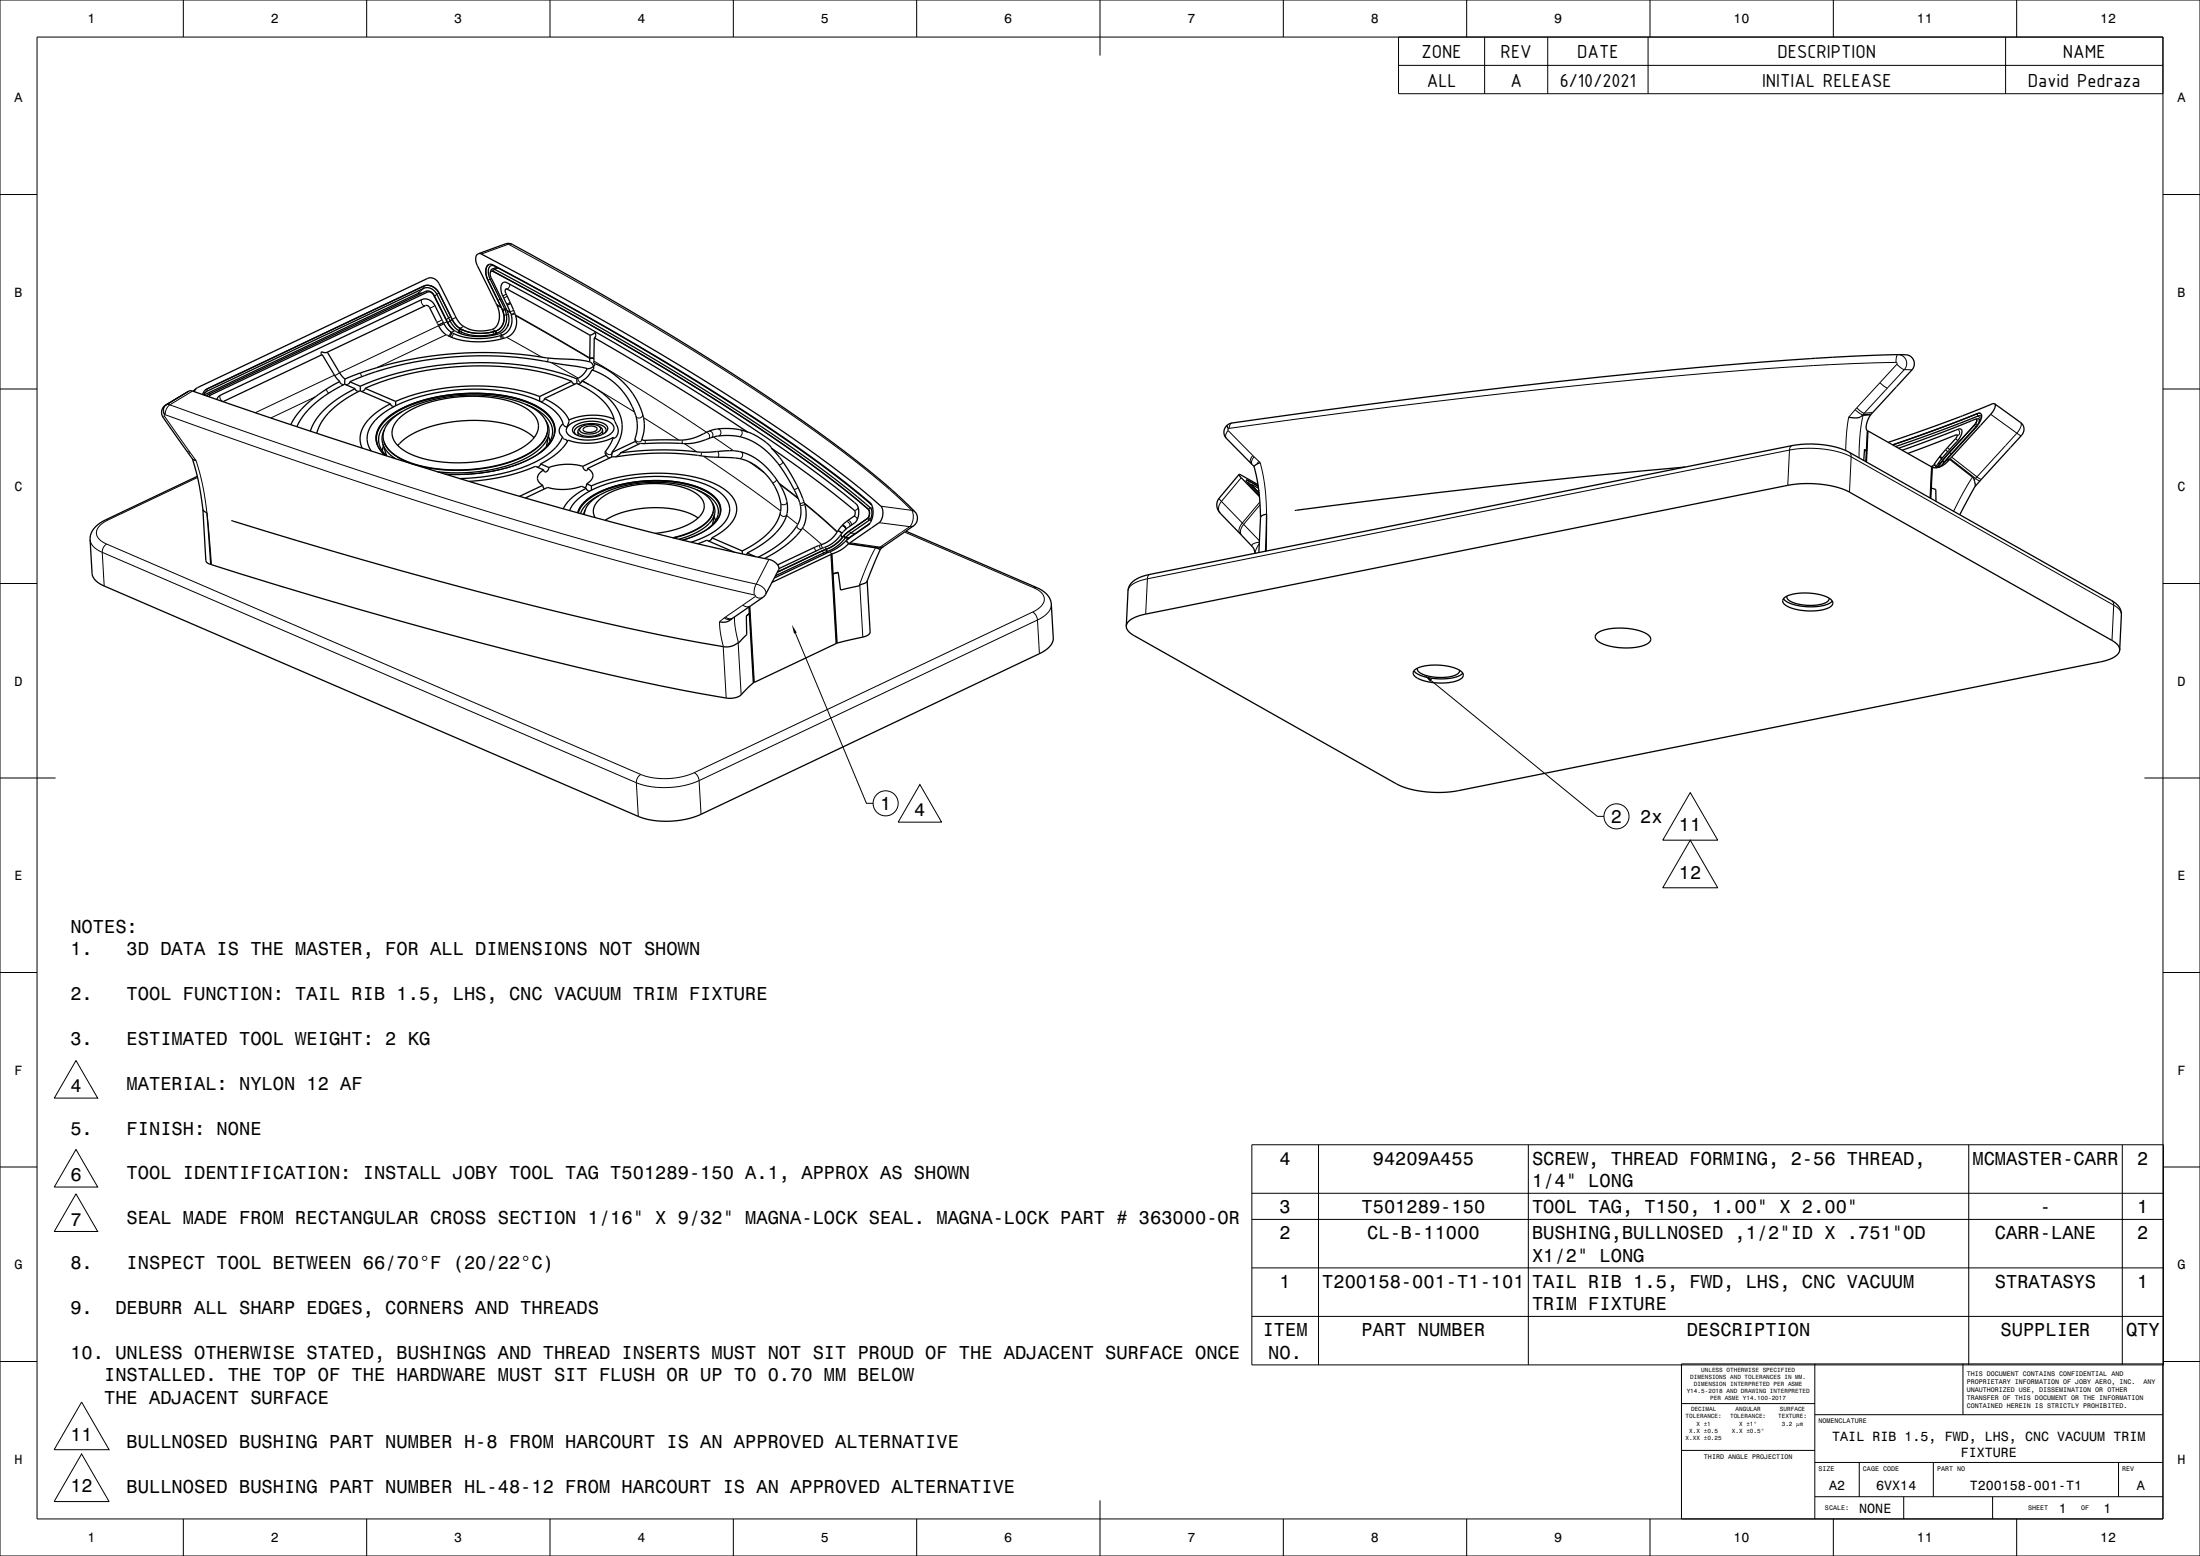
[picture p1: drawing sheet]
<svg xmlns="http://www.w3.org/2000/svg" width="594mm" height="420mm" viewBox="0 0 594 420" stroke-linecap="round" stroke-linejoin="round" font-family="sans-serif">
<g fill="none" stroke="#000" stroke-width=".35">
<path d="M113.9 79.1l-1.2 .2-57.6 27.3M114.4 77.2a3.4 3.4 0 0 1 4.1 1.9M114.4 77.2a3.3 3.3 0 0 1 4.1 1.9M114.4 77.2l-58.5 27.8M118.5 79.1l3.2 6.4M129.2 68.5a1.49 1.49 0 0 0-.7 1.9l.4 1.3 4.4 8.8a7.9 7.9 0 0 1 1 7.2 4.3 4.3 0 0 1-3.7 1.6h-1.5a6.7 6.7 0 0 1-6-3.6l-4.3-8.6a2.78 2.78 0 0 0-3.3-2l-62.5 29.7M129.2 68.5l.3-.1a806.2 806.2 0 0 1 87.3 51.8l11.3 8.3 8.5 7a3.4 3.4 0 0 1 .8 5.6l-8.3 5.7M129.2 68.5l7.3-2.7 1.1-.1a749.8 749.8 0 0 1 86.8 53.4 211.1 211.1 0 0 1 17.5 14.1l5.2 5a2.54 2.54 0 0 1-.4 3.7l-9 6.3M131.8 75.7l3.8 7.9M132.1 71.4l.4-.1a795.9 795.9 0 0 1 83.1 49.6 241 241 0 0 1 16.9 12.8l.9 .7a4.4 4.4 0 0 1 2.1 5.5l-.4 .9-.6 .8-5.1 3.6a25.1 25.1 0 0 1-5.4 3.8M132.1 71.4a2.08 2.08 0 0 0-.9 2.6l.6 1.7M132.1 71.4a1.79 1.79 0 0 0-.9 2.1l.6 2.2"/>
<path d="M132.7 73.2a1.65 1.65 0 0 0 .1 2.2l3.4 7a6.4 6.4 0 0 1 .6 6.1 4.3 4.3 0 0 1-2.8 1.8 14.8 14.8 0 0 1-11.3-1 11.8 11.8 0 0 1-3.1-4.7l-2.1-4.2a1.85 1.85 0 0 0-2.1-1.5l-58.7 27.8M132.7 73.2h.4M132.7 73.2h.1M132.9 72.6h.2a727.7 727.7 0 0 1 88 53.4l7.7 5.9 5.1 4.2a2.66 2.66 0 0 1 .8 4.3l-5 3.5-1.5 1.3M132.9 72.6l-.3 .3-.2 .7M133.1 73.2a752.4 752.4 0 0 1 86 52.2l11.9 9.1M133.1 73.2a761.8 761.8 0 0 1 83.4 50.3l8.6 6.4 5.9 4.6M134.2 72.2l-1.3 .4M136.6 78l8.5 4.5 14.2 8M136.6 78a.89 .89 0 0 0 0 1.2l1.2 2.5M136.8 77.9l-.2 .1M88.4 95.1l-.5 .1-1.1-.3 .1 .9"/>
<path d="M88.4 95.1l3 5M118.2 87.5h.1M119.7 87a5.9 5.9 0 0 0 2.2 2.7M119.7 87l-1.4-2.7a5.2 5.2 0 0 0-3.1-3.6l-1.3 .2-54.4 25.8-.6 .5-.3 .7M119.7 87h.1M120.4 90.3a11.6 11.6 0 0 1-3-4.4l-1.2-2.5a1.18 1.18 0 0 0-1.3-.9l-26.5 12.6M120.4 90.3h.1M120.6 86.8h.2M120.8 86.8l.8 1.4 .9 .9M120.8 86.8l-3.2-6.3a2.28 2.28 0 0 0-2.7-1.9l-58.8 28M121.5 86.6a5.8 5.8 0 0 0 2.4 2.6M121.5 86.6l-3.3-6.6a3.1 3.1 0 0 0-3.8-2.2l-58.5 27.8-.9 1"/>
<path d="M121.5 86.6l-.6 .5M121.7 85.5l.1 .2M121.8 85.7l.3 .6M121.9 89.7h.1M122.1 86.3l1 1.4 1.1 1M122.1 86.3l-.6 .3M122.1 86.3l1 1.4 1.1 .9M123.9 89.2l2 1 2.7 .4 3-.1 2.5-.5M123.9 89.2v.7M124.2 88.6l.2 .2M124.2 88.7l-.3 .5M124.4 88.8l.5 .2"/>
<path d="M124.4 88.7l.5 .3M124.9 89a12.6 12.6 0 0 0 8.3 .6M124.9 89l1.6 .6 2 .4h2.2l2.5-.4M133.7 89.4l-.5 .2M133.9 89.4l.2 .6M133.9 89.4h-.2M134.1 90v.3M135.6 83.6l.1 .3M135.6 83.6l.2 .2M135.7 83.9l.3 1.2M135.8 83.8l.3 1.3M136 85.1a3.7 3.7 0 0 1-2.1 4.3"/>
<path d="M136.1 85.1a3.8 3.8 0 0 1-2.2 4.3M136.3 83.5l-2.8-5.9a12.5 12.5 0 0 1-1.7-4.5 1.12 1.12 0 0 1 .4-1.2 1.12 1.12 0 0 1 1.3-.1 762.5 762.5 0 0 1 85.4 51.6l10.1 7.6 6.4 5.4M136.3 83.5a4.8 4.8 0 0 1-2.2 6.5M136.3 83.5l-.5 .3M136.7 83.4l-.4 .1M136.9 82.3l-.9-1.8a4.2 4.2 0 0 1-.4-4 .95 .95 0 0 1 1.3-.2 724 724 0 0 1 82.2 50.3l12 9.4M136.9 82.3h.1M136.9 82.3l.8 1.9M137.3 87.4l-.2 .7M137.7 84.2h.1M137.7 84.2a4.5 4.5 0 0 1-3.9 6.7l-3.2 .5-3.2-.1-3.1-.6-2.3-1M137.8 81.7l.4 1a9.3 9.3 0 0 1 1.1 5.5 5.3 5.3 0 0 1-4.5 3.4l-4.2 .6h-3.7l-3.7-.7-2.8-1.2"/>
<path d="M137.8 81.7h.1M158.6 99.5l-5.4-.9a171.5 171.5 0 0 0-18.6-2.5 90.3 90.3 0 0 0-35.7 5.1l-4.5 1.9M158.6 99.5a5.6 5.6 0 0 1-2.6 2.6M159.2 97.7l.7 .5 .3 .7M159.2 97.7l-.5-.2a36.5 36.5 0 0 0-9-.7l-8.9-1.1-6.3-.5h-6.9l-7.3 .5-6.8 .8-7.3 1.5-7.8 2.3-5.3 2M159.2 96.8v.9M159.2 96.8h.1M159.2 96.6h.1M159.2 96.6v.2M159.3 90.5l1.4-.7a.95 .95 0 0 1-.2 1.4M159.3 90.5l-.1 6.1M159.8 99.8a18 18 0 0 1 12.3 14.8l-.4 2.9a1.47 1.47 0 0 0-.1 1.6"/>
<path d="M159.8 99.8a5.5 5.5 0 0 1-2.7 3M160.2 98.9a.67 .67 0 0 1-.3 1l-.1-.1M160.2 98.9a1.9 1.9 0 0 1-1.6 .6M160.5 91.2l-.2 6.8a21.5 21.5 0 0 1 12.8 12.5l.6 2 .3 1.9-.1 1.9-.6 2.2M160.5 91.2a735.4 735.4 0 0 1 41.4 25.5M160.6 98.1l-.4 .8M512.4 95.7l-20.4 .9a1087.4 1087.4 0 0 0-46 3.8 2279.1 2279.1 0 0 0-114.1 14 2.59 2.59 0 0 0-1.5 2.3 2.59 2.59 0 0 0 1.4 2.3l6.8 6.9M512.4 95.7a7.2 7.2 0 0 1 3.6 .6 2.46 2.46 0 0 1 .2 3.5l-11.1 12.1M53 104.8l-.5 .9M53 104.8l-.9 .8M55.9 105l-.7 .6-.5 .9M56.1 106.6l-.2 .3"/>
<path d="M56.1 106.6l-.3 .3M56.7 106.7l-.3 .4M56.7 106.7v.1M90 100.7l.3 .6M90 100.7h.1M90 100.7l-3-5-26.7 12.8M90.3 101.3h.1M90.3 101.3l1.5 1.7M91.4 100.1h.1M91.4 100.1l.3 .5M91.7 100.6l1.4 1.7M91.7 100.6h.1"/>
<path d="M91.8 103l-4.5 2.6-4.2 3.2-2.6 2.7-2 3.1M91.8 103l.2 .5 .8 .4M93.1 103.7l-4.5 2.5-3.9 2.9-2.7 3-1.8 3.1M93.1 103.7h.1M93.1 103.7l2.8 1.2M93.1 102.3v1.4M94.4 103.1a1.05 1.05 0 0 1-.9 .8M94.4 103.1h.1M94.5 103.1l2.8 1.2M94.5 103.1h.1M95.9 104.9l-4.7 2.7-3.5 2.8-2.4 2.8-1.5 3.2M95.9 104.9l.3 .5 .6 .3"/>
<path d="M97.3 104.3v1.2M98 105.6l-.4 .1M98 105.5v.1M98.6 104.8l-.2 .5-.4 .2M98.6 104.8l8.2 3.5M103.4 119.9l1.1 2 2.3 1.9M103.4 119.9l1 3.1M103.7 116.1l-.5 1.8 .2 2M105.4 109l.3 .5 .7 .3M105.4 109l-2.1 1.2-2.3 1.6-1.5 1.5-1.1 1.4-.8 1.6-.3 1.5v1.6l.5 1.6M105.4 109l-8.2-3.5-4.7 2.7-3.3 2.8-2.3 2.8-.8 1.6-.6 1.6M106.8 108.3v1.2"/>
<path d="M107.5 113.2a21 21 0 0 1 11-5.3 35.7 35.7 0 0 1 22.7 1.8 6.6 6.6 0 0 1 4.2 5.2l-.3 1.8-1.2 1.8a17.6 17.6 0 0 1-9.2 5 38.9 38.9 0 0 1-23.3-.7 8.3 8.3 0 0 1-5.4-4.8l-.2-1.2 .3-1.3 .5-1.1zM108.5 111.2a11.1 11.1 0 0 0-6.1 6 5.2 5.2 0 0 0 .8 4.5l1.2 1.4M142.1 109.2a10.7 10.7 0 0 1 7 6.2 5.3 5.3 0 0 1-.6 3.7l-1.3 1.7-1.8 1.6M144.2 118.1a19.3 19.3 0 0 0-11.3-4.3 38.8 38.8 0 0 0-22 3.6l-1.7 1.1-1.8 1.8M145.7 107a55.9 55.9 0 0 0-33.6-.6l-5.3 1.9M145.7 107v1.3M147 107.6l2.1 1.1 2 1.5 1.5 1.5 1 1.7M147 107.6l-.2 .5-.8 .3M147 107.6l8.7-4.1 3.8 2.1 3 2.3 2.1 2.6 1.2 2.7M147.4 113.5l.7 1.9 .1 1.9M147.8 116.6a9 9 0 0 1-4.9 5.8 42.6 42.6 0 0 1-29.3 3.5 14.7 14.7 0 0 1-9.5-5.6l-.5-1.1M147.8 116.6a10.5 10.5 0 0 1-5.8 6.2 43.2 43.2 0 0 1-32.3 1.7 9.9 9.9 0 0 1-6.1-5.3"/>
<path d="M147.8 116.6a6.2 6.2 0 0 0-3.7-6.3 31.9 31.9 0 0 0-16.7-3.7 36.7 36.7 0 0 0-20.2 5.4 7.4 7.4 0 0 0-3.8 6.1l.2 1.1M148.1 117.8l.4 1.3M148.2 117.3a10 10 0 0 1-5.9 6.2 44.1 44.1 0 0 1-24.2 3.9M148.2 117.3l-.7 3.2M149.7 117a6.3 6.3 0 0 0-3.5-6.4 30.6 30.6 0 0 0-15.3-4.2 43.4 43.4 0 0 0-24.5 5.3 8.7 8.7 0 0 0-4.8 6.6l.3 1.6M151.9 117.9l-1 1.9a15.5 15.5 0 0 1-6.8 5.1 49.8 49.8 0 0 1-20 4.3M151.9 117.9a.88 .88 0 0 0 1 .7l.3 .5M152 114.4a2.1 2.1 0 0 0-.1 3.5M152 114.4a9.6 9.6 0 0 0-5.5-5.7 43.5 43.5 0 0 0-22.9-3.5 42.4 42.4 0 0 0-19.1 5.7l-3.2 2.5-1.1 1.5-.7 1.3-.4 1.6 .1 1.3 .3 1.3 .7 1.3M152 114.4a1.08 1.08 0 0 0 1.1 .9M153.5 114.9l1.7-1.1 2.4-.7 2.9-.2 2.6 .4a2.83 2.83 0 0 1 2.7 2.5 5.3 5.3 0 0 1-4.7 2.8l-2.7 .2-2.8-.4a2.84 2.84 0 0 1-2.7-2.4zM153.6 113.4l-.5 1.9"/>
<path d="M154.4 102.9a75.3 75.3 0 0 0-36.9-3.3 69.6 69.6 0 0 0-18.9 5.2M154.4 102.9l.3 .5 .6 .3M154.4 102.9l-8.7 4.1M155 115.1a8 8 0 0 1 8.7-.3 1.55 1.55 0 0 1-1.1 2.5l-1.6 .5-1.8 .2a4.6 4.6 0 0 1-4.6-1.6l.1-.7zM155.7 102.3a75 75 0 0 0-35-4 75.2 75.2 0 0 0-23.4 6M155.7 102.3l.1 1.2M156 102.2l-.3 .1M156 102.1v.1M156 116.5l.1 1.1M156.8 115.4l-.6 .5-.2 .6M157 102.8l3.5 1.8 3 2.2 2.2 2.3 1.5 2.5 .7 2.6-.1 2.6-.8 2.6-1.7 2.7M157 102.8a.98 .98 0 0 1-.9 .9"/>
<path d="M157.1 102.8h-.1M157.6 115.6a2.93 2.93 0 0 1 3.6 0 1.67 1.67 0 0 1-2.1 1.1l-1.2-.2a.52 .52 0 0 1-.3-.9zM161.7 115.1l.7 .5 .3 .5M161.7 115.1a5.1 5.1 0 0 0-4.9 .3M161.7 115.1a.9 .9 0 0 1 .4 1 .9 .9 0 0 1-.9 .6 4.3 4.3 0 0 1-4.7-.5v-.4l.3-.4M162.7 116.1a3.2 3.2 0 0 1-3.5 1.7 2.87 2.87 0 0 1-3.2-1.3M162.7 116.1v1.1M163.3 116.9a1.26 1.26 0 0 0 .2-1.4 1.26 1.26 0 0 0-1.1-.7 7.4 7.4 0 0 0-7.1 1.1l-.2 .7 .4 .7M165.6 118.1l-2.5 1-2.9 .5h-3.2l-2.7-.5a.7 .7 0 0 0-1.1 0l-1.1 1.6-1.5 1.5-2.1 1.5-2.6 1.5M165.6 118.1l-1.4 2.8a1.53 1.53 0 0 0-.6 1.8l.2 .1M165.8 113.2l.2 .5a3.4 3.4 0 0 1 .3 4.3l-.5 .3-.2-.2M165.8 113.2l-2.7-.9-3.3-.2-3.5 .4-2.7 .9"/>
<path d="M171.6 119.1l.3 .6 .5 .2M171.6 119.1l-6.3 3M173.3 118.5v.3M190.9 118.6a20.5 20.5 0 0 1-9.3 1l-8.7 .1-5.4 2.6M190.9 118.5l1.1-.4a15.9 15.9 0 0 1 17.1 5.8 45.5 45.5 0 0 1 6.2 10.2l.8 2.3M190.9 118.5v.1M201.9 116.7l-.4-.2a16 16 0 0 0-7.8-.7l-2.2 .6a16.1 16.1 0 0 1-8.2 2.4l-9.2 .1-.8-.4M201.9 116.7h.1a15.9 15.9 0 0 1 6 3.7l.2 .5M504.2 116.2l-.4 8.4M504.2 116.2l17.5 9.9M505.1 111.9a4.7 4.7 0 0 0-1.1 4.2l.2 .1M505.1 111.9l-2.1 .2a3 3 0 0 1-2.6 .7l-1.3-.2"/>
<path d="M528.3 117.4l-13.2 5M528.3 117.4l-.1 .8-4.2 4.7-2.3 3.2M528.3 117.4l.4 .1M529.3 112.5l-19.5 6.9M531.9 112.4l-3 1.2M533.1 114.8l-6.7 7.3M533.4 114.4l-.3 .4M533.6 113.2l-21 7.8M533.6 113.2l.1 .3-.3 .9M533.6 113.2h.1M533.6 113.2l.1 .4-.3 .8M534.3 113.1a2.74 2.74 0 0 1-1.3 2.7l-8.1 9.1"/>
<path d="M534.3 113.1h-.9M534.3 113.1l.5 .3M534.8 111.7l-.7-.1-2.2 .8M534.8 111.7h.1a3.9 3.9 0 0 1-1.3 3.6l-8.7 9.6M534.8 111.7l-.6-.1-2.3 .8M535 112.6a.97 .97 0 0 0-1.5-.1l-9.4 3.7-12.3 4.3M538.6 109a1.37 1.37 0 0 1-.4 1.9l-11.8 13.1M538.6 109h-.7l-8.6 3.5M538.6 109l6.2 4.5a2.48 2.48 0 0 1 1 4.1l-3 3.2M51.9 123.8a73.9 73.9 0 0 1 2.9 13.9l1.1 .7 1 13.9M52.9 124.3l-.9-.4-7.4-10.3a2.68 2.68 0 0 1 .1-4.2l6.1-3.7 .6-.2a1662.5 1662.5 0 0 0 122.7 37.8l17 4.1 14.6 3.2a7.3 7.3 0 0 1 4.2 1.8 1.82 1.82 0 0 1-.3 2.5l-3.2 6-4.2 2.9M53.3 128.6l-24.8 11.7a6 6 0 0 0-4.2 5.4l.7 9.6 .9 1.5 1.7 1.1 144.9 62.5 2.4 .8 3.2 .4 2.7 .1 3-.3 2.5-.5 2.7-1 92.3-43.8 2.1-1.5 .9-1.7-.4-9.8a5.5 5.5 0 0 0-3.9-4.5l-35.4-15.2"/>
<path d="M54.8 137.5l.8 13.9 .4 .5 .9 .4M103.5 120.4l-.2 1.4M104.1 123l-1.7-2.1a5.6 5.6 0 0 1 1.2-7.1 26 26 0 0 1 13.4-6.5 45.2 45.2 0 0 1 26.5 1.7 9.5 9.5 0 0 1 6.2 6.3 7.4 7.4 0 0 1-3.6 6.6 37.8 37.8 0 0 1-20.7 6.1h-5.2M145.9 125.2l-.2 .6-.7 .3M145.9 125.2l2.3 1a.87 .87 0 0 1-.3 .9 .87 .87 0 0 1-1 .1l-.1-.4M146.6 131l.4 1M146.6 131l-6.3 3M146.8 126.8l-2.2-.9-3.8 1.4-4.7 1.3-4.5 .8-5 .5M146.8 126.8a2.2 2.2 0 0 0-1.3 3.3l1.1 .9M153.8 137.8l.6-1.2a11.9 11.9 0 0 1 5-4.2 42.4 42.4 0 0 1 31.5-1.5 9.2 9.2 0 0 1 6 5.7l.1 1.4-.3 1.3-.9 1.4-1 1.3-1.7 1.3-2 1.2-4.5 1.9M156 138.4a9.5 9.5 0 0 1 5.7-5.5 37.6 37.6 0 0 1 27.7-1 8 8 0 0 1 5.1 4.9l-.1 2-1.2 2a15.5 15.5 0 0 1-7.8 4.6l-1.2 .4M157.3 125.9l-2.1-.5-2.5-.1-2.4 .3-2.1 .6"/>
<path d="M157.3 125.9a.94 .94 0 0 0 1.3 1l.1-.5M158 137.7l-.4 1.2M158.3 131.8l.3 .5 .6 .3M158.3 131.8l-2 1.1-1.9 1.4-1.4 1.6-.9 1.4M158.3 131.8l-1.3-.5-2.3 .6-2.2 .2-2.5-.1-2.1-.4-6.1 2.8M158.4 130.6l-.4 1.1M158.4 130.6l1.3 .5M158.7 126.4l6.6-3.1 7.4-.8 4.5-.2 5.2 .1 5.5 .5a61.1 61.1 0 0 0 10.4 .7l2.6 .5 2.3 1 2.5 1.9 2 2.1a14.3 14.3 0 0 1 3.1 7.6l-.1 1.6-.5 1.6-.9 1.7-1 1.4-3.3 2.9-4.6 2.8M158.7 126.4v.1a2.09 2.09 0 0 1 1.4 1.9 2.09 2.09 0 0 1-1.4 2l-.3 .2M159.7 131.1a46.9 46.9 0 0 1 32.1-1 11.5 11.5 0 0 1 6.7 5.4l.3 1 .1 1.3-.3 1.3-.7 1.5-2.2 2.4-3.5 2.2M159.7 131.1v1.2M160.7 139.7l-.5-1.7 .4-1.7a8.3 8.3 0 0 1 4.7-3.6 29 29 0 0 1 21.1-.4 5.4 5.4 0 0 1 3.8 4.2l-.2 1.2-.8 1.4-1.2 1.1-1.6 1.1-4.3 1.7-5.2 1"/>
<path d="M161.6 133.8a9.8 9.8 0 0 0-4.3 3.7l-.6 1.1M163.8 122.8l.3 .6 .5 .2M163.8 122.8l-6.5 3.1M165.3 122.1l-.2 1.3M165.3 122.1l-.1 .3M165.3 122.1h.1M167.5 122.3l-.3 .4-.9 .6M167.5 122.3l5.1-.6 4.8-.2h5.7l7.1 .6 7.6-.4a13.1 13.1 0 0 1 9.5 4.8l2.8 3.7a12.3 12.3 0 0 1 2.4 8.3l-.4 1.5-.8 1.5-2.3 2.8-3.2 2.6-4.1 2.4M188.2 132.3a8 8 0 0 1 5.7 5.1 6.2 6.2 0 0 1-2.5 5.1l-.4 .3M188.5 139.8a23.7 23.7 0 0 0-15.5-2.5 22.9 22.9 0 0 0-9.6 3.1M192.3 135.7l.6 1.4 .1 1.6M192.6 138a7.3 7.3 0 0 1-4.2 4.8l-2.4 1.2-4.1 1.2"/>
<path d="M192.6 138a7.9 7.9 0 0 1-4.5 4.8l-3.2 1.4-3.3 1M192.6 138a5.1 5.1 0 0 0-3.2-5.1 27.2 27.2 0 0 0-16-2.5 24.6 24.6 0 0 0-13.6 4.7 5.1 5.1 0 0 0-2 3.8M192.8 139.5l.4 1M193 138.7a8.2 8.2 0 0 1-4.8 5l-2.6 1.1-2.3 .8M193 138.7l-.6 2.9M194.5 138.4a5.3 5.3 0 0 0-3-5.2 30.3 30.3 0 0 0-18.4-3.1 26.3 26.3 0 0 0-15.1 5.5l-1.2 1.4-.7 1.5M208.2 120.9a237.7 237.7 0 0 1 22.6 17l.1 .6-.2 .8-2.5 1.8-1.4 1.3a9.7 9.7 0 0 1-6.5 5.2l-10.3 4.9M208.2 120.9l1 1a41.9 41.9 0 0 1 7.8 13.5 7.9 7.9 0 0 1-1.1 8.2l-1.7 1.8-2.5 2.1-5.3 3.3M216.1 136.4h.1M216.1 136.4a7.7 7.7 0 0 1-1.7 6.6l-2 2.2-2.2 1.9-2.5 1.6-3 1.7M231 134.5l3.4 3M231 134.5l3.5 3"/>
<path d="M231.1 136h.1M231.1 136a4.1 4.1 0 0 1-.3 5.1l-3 2.3a11.1 11.1 0 0 1-6.6 4.9l-10.9 5.2M234.2 139.9l-4.9 3.5-1.5 1.2M234.4 137.5a2.09 2.09 0 0 1 .1 2.2M234.5 137.5a2.01 2.01 0 0 1 0 2.2M234.5 139.7l-.3 .2M334.5 128.1l.5 .7 5.1 5.2M334.5 128.1l5.2 2.7M334.5 128.1l-5.3 6.4a3.6 3.6 0 0 0 1.2 5l7.7 8 .5 .7 .2 1.2M336.8 130.3l1.1 .5M338 130.8l1.8 1M338 130.8l.3 .5"/>
<path d="M338 130.8l-.6 .1M338.3 131.3l1.7 1.8M338.6 125.9a49.3 49.3 0 0 1 1.7 13.8M339.7 131.2l-2.7-1.5-.5-.1 .5 .9 3 3.1M339.9 132.3v.2M339.9 132.3h.1M340.3 124.9l-1.7 1M340.3 139.7a1.65 1.65 0 0 1 1.7-.9l-.3 10M340.3 139.7l-.4 9.4M455 126.1a2411 2411 0 0 0-104.8 11.6M503.9 121.8l-.5-.5-.2 3M511 120.1l17.9-6.5z"/>
<path d="M513.6 121.5l15.3-5.7a.67 .67 0 0 1 .7 .2 .67 .67 0 0 1 .1 .7l-.9 2-3.9 4.4-2.5 3.2M521.5 131.7l1.2 .4v3.2M521.7 126.1l-.4 8.4M524.3 124.5l-1.5 1.8M524.4 124.5l-1.6 1.8M524.4 124.5l.5 .4M524.5 124.3l-.1 .2M524.9 124.9l-.3 .3M524.9 124.9h.1M524.9 124.9l-1.4 1.2M526.4 122.1l-1.9 2.2M526.4 124a4.6 4.6 0 0 1-4.7 2.1"/>
<path d="M526.4 124l6.2 4.8 .5 1.2M533.1 130l.1 1.3-4.1 7.6M542.8 120.8l-9.6 10.6M56.9 152.3a1327.1 1327.1 0 0 0 120.9 32.7l18.3 3.4a5 5 0 0 0 4-.9l3.3-3.2M63 140.7a1216.5 1216.5 0 0 0 120.7 31.8l11.6 2a6.5 6.5 0 0 0 4.1-.9l2.2-2.3-.1-5M188.4 146.8l2.4-1 7.5 3.2M192.2 145.2l-.3 .5-.6 .3M192.2 145.2l8.2 3.5M200.4 148.7v.8M201.7 149.3l-.2 .4M201.7 149.3l2.3 1M223.1 148.2l-13.2 6.2"/>
<path d="M223.1 148.2h.1M223.1 148.3l.3 .5M223.3 149.2l-14.2 6.8M223.4 148.8l-14 6.6M223.4 148.8v.4M224 149l-.7 .2M224 149h.1M224.6 149.5l-16.2 7.7M224.6 149.5l1.4 24.1M224.9 154.9l1.4-.4zM227.7 144.7l-.1 .2a9.5 9.5 0 0 1-4.5 3.3M227.7 144.7a9.8 9.8 0 0 1-4.6 3.6"/>
<path d="M227.7 144.7l.5 .5M227.8 144.6l-.1 .1M228.2 145.2a10.5 10.5 0 0 1-4.8 3.6M228.2 145.2l.9 .1M229.1 146.8l-.2 .2a10.3 10.3 0 0 1-4.3 2.5M229.1 146.8l8.6 1.4M229.3 143.4l-1.5 1.2M234.1 156.8l.8 14.1-.6 .5-.9 .4-7.4 1.8M234.8 141.3l-5 3.5-1.4 1.2M237.8 148.1l-3.7 8.8-.3 .4-1.9 .8-5 1.2-.6-4.8M201.5 166.3l.8-.7zM202.2 163.8l1.2 20.5"/>
<path d="M202.2 163.8l-3.2 2.3a6 6 0 0 1-4 1.9l-.7-.2M202.6 170.4v.1M226 173.6l-22.6 10.7M304.1 169l.4-.9 1-1 1.6-.7 2-.6 173.7-34.8 2.7-.4 3.4-.1 5.6 .7 2.7 .7 2 .9 71.1 40.1 1.6 1.3 .4 1.2M304.1 169l.4 1.2 1.6 1.3 71.1 40.2 1.8 .8 2.7 .7 5.8 .7 3.5-.1 2.7-.4 173.6-34.8 2-.5 1.6-.8 1-.8 .4-1.1M304.1 169l.5-9.5a4.7 4.7 0 0 1 3.8-3.9l175.4-35.3a25.6 25.6 0 0 1 15.4 1.7l70.9 40.1a4.4 4.4 0 0 1 2.7 3.8l-.5 9.5M431.1 171.1l1-.7 1.4-.5 3.6-.4 4.2 .4 3.2 1.1a1.45 1.45 0 0 1 .8 2.3l-.8 .6-1.5 .6-4.1 .4-4.3-.5-2.9-1.1a1.35 1.35 0 0 1-.6-2.2zM481.5 161.6l1 .9 1.5 .6 4 .7h2.2l2-.3 1.5-.5 1-.8M481.7 161.5l1.9-1 3.3-.4 3.7 .2 2.8 .9a1.6 1.6 0 0 1 1.3 2.1l-.7 .6-1.1 .5-3.5 .5-3.9-.3-3-1a1.31 1.31 0 0 1-.8-2.1zM482.5 160.9a1.87 1.87 0 0 0 1.7 1.8l3.6 .7 3.8-.3a2.22 2.22 0 0 0 2.3-1.6M381.8 181.1l.8 .7 1.5 .7 1.9 .5 2.2 .2h2.2l2-.3 1.6-.5 .9-.7M381.9 180.9l1.9-.9 3.3-.5 3.4 .3 3.1 .8a1.59 1.59 0 0 1 1.3 2.2l-.7 .6-1.3 .5-3.5 .5-3.7-.3-2.9-1a1.38 1.38 0 0 1-.9-2.2z"/>
<path d="M382.7 180.4a1.87 1.87 0 0 0 1.7 1.7l3.6 .7 3.8-.2a2.21 2.21 0 0 0 2.3-1.7"/>
</g>
<g fill="none" stroke="#000" stroke-width=".27">
<path d="M0 0h594v420h-594zM10 10h574v400h-574zM49.5 0v10M99 0v10M148.5 0v10M198 0v10M247.5 0v10M297 0v15M346.5 0v10M377.6 17.6h206.4M377.6 10v15.3h206.4M396 0v10"/>
<path d="M400.9 10v15.3M417.9 10v15.3M445 10v15.3M445.5 0v10M495 0v10M541.5 10v15.3M544.5 0v10M0 52.5h10M584 52.5h10M114.4 77.2v.6l-1.7 1.5M114.4 77.2h.1M114.9 78.6l.5 .3"/>
<path d="M117.1 79.6l.1 .1M118.5 79.1l-1.2 .8M118.5 79.1h.1M131.8 75.7h.1M132.7 75.2l-.9 .5M133.1 71.5l.4 .3M133.1 73.2h.1M134.5 72.3l-1 .4-.4 .5M136.2 79.7l-.4 .2M136.5 65.8l.8 .1M136.7 79.4l-1 .4M136.9 80l-.9 .4"/>
<path d="M137.3 65.9a752.5 752.5 0 0 1 87 53.6 206.8 206.8 0 0 1 16.9 13.5l5 4.7M137.3 65.9l1 .1M137.3 65.9l-7.3 2.7M137.6 76.7l-.2 .9-.5 .4M113.9 80.9a1.16 1.16 0 0 0 .8 1.7M117.4 82.5l-1.4 .7M118.4 87.9l-26.7 12.7-1.3 .8M119.3 86.3l-1.3 .7M119.7 87l-1.4 .7M119.8 87.4l-1.3 .6M120.2 86h.2M120.5 90.3l-18.8 9"/>
<path d="M120.7 86.9l-.9 .4M121.7 90.5l-.4 .3M121.7 89.6l-.1 .5-.6 .5M121.7 90.5l-.3 .3M121.7 85.5l-1.2 .8M121.7 85.5h.1M121.9 89.7l-.2 .8M122.1 86.3h.1M122.4 90l-.1 .5-.5 .5M122.7 89.3l-.8 .4-.2 .8M123.1 85.7l-1 .5M124.2 88.6v.1"/>
<path d="M124.4 88.7v.1M124.4 88.8l-.4 .5 .1 .7M124.9 89h.1M124.9 89l-.4 .6v.5M125.2 88.1l-1.1 .5M132.9 88.9l.9 .5M133.2 89.6h.1M133.2 89.6l.2 .8M133.7 89.4h.1M133.7 89.4l.3 .9M133.9 89.4h.1M134.1 82.1l1.2 .7"/>
<path d="M134.2 82.4l1.2 .7M134.9 90l.7 .4M135.1 90.6l.2 .8M135.4 80.7l-1 .4M135.4 90.5l.3 .9M135.6 83.6h.1M135.7 90.4l.3 .9M135.8 83.8l-.1 .1M136.6 83.2l-1 .4M136.8 91.1l9.5 5.3M136.8 83.7l.9 .5 1-.4M136.9 83.9l1 .6"/>
<path d="M137.3 84.9l-1.3 .2M137.7 81.6l-.9 .5M137.9 81.9l-1 .4M139 84.5l-1 .3M139 84.7l-.9 .4M139.1 85l19.4 11.1a1.56 1.56 0 0 0 1.6 .5h.3M139.2 85.2l19.3 11.1a1.55 1.55 0 0 0 1.6 .5h.3M148 96.6l-.2 1M148.8 97.9l7.3 4.2M160.3 97.5l15.5 9.4 15 9.8M511.9 97.8l-20.7 .8a1239 1239 0 0 0-71.6 6.1 2619.6 2619.6 0 0 0-87.7 10.9M511.9 97.8l.3 .3-.1 .2"/>
<path d="M512.1 98.3l-10.8 11.8M512.1 98.3l1.1 1 1 .5M512.4 95.7l-.4 .7-.1 1.4M512.5 95.7a2.41 2.41 0 0 1 2.2 1.5 2.41 2.41 0 0 1-.5 2.6M514.2 99.8l-10.9 11.7M514.2 99.8h2M0 105h10M44.4 112.4l6.6 9.3M44.4 112.4l-.3 .3M44.4 112v.4M44.5 112h-.1M44.5 112h.1"/>
<path d="M44.6 112a1497.6 1497.6 0 0 0 138.7 43.7l20.4 4.9M44.8 109.3a2.01 2.01 0 0 0-.4 2.7M44.8 109.3l-.1 .1M44.9 109.3h-.1M45.9 109.3a1.37 1.37 0 0 0-1.5 .4 1.37 1.37 0 0 0-.2 1.5l.3 .8M45.9 109.3l-1 1.2-.3 1.5M45.9 109.3a1481.7 1481.7 0 0 0 138.5 43.7l3.7 .9M51 105.6l-6.2 3.7M52 105.6l-6.1 3.7M55.9 105v.6l-.7 .6M56.4 106.4l.5 .2M59.5 106.7a1.12 1.12 0 0 0 .9 1.6"/>
<path d="M85.1 107.1l-12 5.7M88.2 105l.2 .7 .4 .4M90.3 101.3l-21.4 10.1M93.7 103.8l-.1 .1M97.4 100.6l.3 1.1M156 102.1l.2 .7 .7 .5M157.2 102.7l1.9 1.1M161.3 105.2l10 6M171.5 118.4a.98 .98 0 0 0 .7 .9 .98 .98 0 0 0 1.1-.5M173.5 111.8a.98 .98 0 0 1-.7 1 .98 .98 0 0 1-1.1-.4M173.7 112.7l9.6 6.1M174.2 118.8v1"/>
<path d="M184.2 118.8v.9M184.7 119.7l3.5 2.3M190.7 116.7h.1M190.8 116.7a1.08 1.08 0 0 1 .6 1.7M191.5 116.4a1 1 0 0 1 .9 .6 1 1 0 0 1-.2 1.1M192.6 117.9l5.4 3.8M193.7 115.8a.97 .97 0 0 1 1 .8 .97 .97 0 0 1-.7 1.1M200 116.1a1.02 1.02 0 0 1 .4 1 1.02 1.02 0 0 1-.8 .7M331.3 114.8l.3 1M331.4 114.8l.3 .9M331.6 116.2l6.7 6.8M331.6 116.2l-.7 1.2 .2 .9"/>
<path d="M331.6 115.8v.4M331.7 115.7l-.1 .1M331.9 115.6l-.2 .1M332.6 114.2l-.5 .4-.2 1M500.9 110.6l-1.8 2-.5 3.9-.3 5.1M500.9 110.6l2.1 1.4M501.3 110.1l1.1 .9 .9 .5M501.3 110.1l-.4 .5M503 112l-.4 .4M503 112.1a45.1 45.1 0 0 0-1.1 11.5M503.3 111.5l-.3 .5M504.3 116.3l-.4 8.4"/>
<path d="M504.4 116.3l-.4 8.4M505.2 111.8l-2.2 .2M505.6 111.4l-2.3 .1M507.6 103.3l1.3 1.1 .7 .3M528 118.4l.6 .5M528.6 115.9a1.04 1.04 0 0 1 .1 1.6M533.1 114.8h.1M533.1 114.8l.5 .5M533.4 114.4h.1M533.4 114.4l.6 .3M533.8 111.7l.2 .6 .9 .7M537.5 111.8l7.1 5.1"/>
<path d="M544.6 116.9l-10.8 11.8M544.6 116.9l1.2 .7M545.6 114.1a2.68 2.68 0 0 1-1 2.8M584 105h10M51 121.7l-.4 .3M51 121.7l.3 .4M51.3 122.1l1.3 1.7M51.3 122.1l-.3 .4M52.6 123.8l.3 .5a78.7 78.7 0 0 1 3.5 19.9l.7 8.2M52.6 123.8l-.3 .3M53.4 128.9l-24.2 11.4M103.9 122.9l-1.7-2-.7-2 .2-2.1 1-2.1a13.5 13.5 0 0 1 5.4-4.3 47.6 47.6 0 0 1 33.8-2.2 12.7 12.7 0 0 1 7.4 5.4 6 6 0 0 1-2.1 7.5 28.6 28.6 0 0 1-13.8 6l-6.2 .9h-6.8"/>
<path d="M155.9 138.4l.5-1.2 .8-1.2a18 18 0 0 1 9.4-5 36.1 36.1 0 0 1 23.5 1.2 6.8 6.8 0 0 1 4.6 5.5 6.5 6.5 0 0 1-2.3 4.1l-3.4 2.3-4.6 1.7M163.5 121.8a.99 .99 0 0 0 .6 .8 .99 .99 0 0 0 1.1-.2M166.4 123.2v.1M189.4 122.1l-.2 .9M189.9 123.1l12.2 8.4 8.7 6.4M193.8 121.9a1.33 1.33 0 0 1 .1 1.5M200.1 122a1.01 1.01 0 0 1 .4 1.1 1.01 1.01 0 0 1-.8 .7M202.3 124.7l4.1 2.9M209.7 129.5l-.5 .6-.6 .2M210.3 130.4l5.1 4M210.5 130.7l5.1 4M210.6 138.5a.99 .99 0 0 0 .8 .9 .99 .99 0 0 0 1-.4"/>
<path d="M211.4 124.7l-.4 .5-.7 .3M212.4 139.2l3 2.3M212.5 135.7a1.12 1.12 0 0 1-1.7 .2M215.5 131.6l-1.1 .5M217.1 135.5l-1.1 .4M217.2 135.8l8.9 7.7M217.2 136l8.8 7.7M217.3 136.1l-1.2 .3M230.6 139.3l.5 .3 .4 .6M231.7 137l-.4 .6-.6 .2M234.2 139.9h.1M234.2 139.9l.5 .5 .6 .1"/>
<path d="M234.4 137.5h.1M234.5 139.7h.1M234.5 139.7l.9 .4M234.9 135.7l.3 .5M235.6 137.1h-.6l-.5 .4M237.8 136.6l8.4 1.1M246.2 137.8l.9 .4M246.2 137.8a4 4 0 0 1-.6 4.3M329.2 134.5l.6 .8M329.8 135.3l5.6 5.9M329.8 135.3a2.4 2.4 0 0 0-.3 3.3M335.1 129l-5.3 6.3"/>
<path d="M337.3 129.9l-.2 .7M337.3 129.8v.1M338.3 123l-.7 1.1 .2 1M338.3 123l.3 .3M338.3 131.3l-.3 .2M338.3 131.3h.1M338.6 123.3l1.3 1.2M338.6 123.3l-.7 1.2 .2 .9M338.7 125.8v.4M339.9 124.5l.4 .4a62.7 62.7 0 0 1 1.7 18.9l-.1 4.9M339.9 124.5l-.5 .8M340.2 135.5l-4.8 5.7"/>
<path d="M340.2 136.3l-4.4 5.2M349.6 137.8h.1M350.2 137.7l-.6 .1M483.2 121.5l4.2-.5 4.7 .2 4.3 .8 3.4 1.3M483.2 121.5l-173.4 34.7M483.2 121.5l-.5 9.5M483.8 120.3a1.14 1.14 0 0 0-.6 1.2M499.2 122a1.31 1.31 0 0 1 .6 1.3M499.8 123.3l70.9 40.1M499.8 123.3l-.4 9.5M521.6 126.1l-.4 8.4M521.9 125.8l-.4 .2-.4 8.4"/>
<path d="M522 125.7l-.6 .2M522.1 125.5l.6 .4M522.2 125.3l.7 .4M523.7 123.4l.6 .4M523.8 123.1l.6 .5M524 125l-.8 .3M524.1 124.8l-.8 .4M524.3 124.5h.1M524.5 124.3h.1M524.5 124.3l.5 .5M525.3 121.4l.6 .5M525.5 124.3l1.1-.5 6.8 5.3"/>
<path d="M525.8 120.8l.6 .5M526.4 122.1h.1M526.4 122.1l.5 .5M526.4 124l-1.1 .4M526.9 123.4l6.9 5.3M532.6 128.8l-2.5 4.2-2.6 5M533.4 129.1l1.2 .7M533.4 129.1l-.4 .5M533.8 128.7l-.4 .4M533.8 128.7l1.2 .6M0 157.5h10M24.3 145.7l.3 1 .6 .8 1 .8 1.4 .8"/>
<path d="M27.6 149.1l144.2 62.2M27.6 149.1l.5 9.1M28.5 140.3h.7M28.8 146.9l-.9 .9-.3 1.3M28.8 146.9l144.2 62.2M29.2 140.3l-2.3 1.6-.6 .9-.3 .9 .2 .9 .5 .8 .9 .8 1.2 .7M62.5 140.5h.1M62.5 140.5l.5 .2M188.1 153.9l16.1 3.8M204.2 157.7a2.62 2.62 0 0 1 2.6 2.6l-.1 .1M204.2 157.7l-.6 1.5 .1 1.4M207.6 151l-3.4 6.7"/>
<path d="M215.1 142a1.05 1.05 0 0 0 1.4 .9M216.7 142.6l5.2 4.4M219.9 147.8l.5 .9M221.2 147.2l.4 1M221.8 147l.3 .9M222 148.7h.1M222 148.7l.4 1M222.7 147.7l.5 .5M222.9 148.3h.1M222.9 148.3l.3 1M223.1 148.2v.1M224 149l.6 .5"/>
<path d="M224.3 149.7l1.4 24M224.5 149.6l1.4 24.1M226.2 143.4l.5 .2 .5 .5M226.3 143.2l.5 .2 .5 .6M226.9 144.5l.5 .6M227 144.4l.5 .6M227.3 141.9l.8 .3 .3 .7M227.5 141.7l.7 .4 .3 .7M227.7 144.7h.1M227.8 144.6h.1M227.8 144.6l.5 .5 1 .1M228.4 146l.7 .8"/>
<path d="M228.5 145.9l.7 .8 8.1 1.2M228.5 140.8a1.1 1.1 0 0 1 1 1.2M228.9 140.5a1.1 1.1 0 0 1 .9 1.3M229.3 143.4l.4 .5 1.2 .1M229.5 146.5l8.1 1.2M229.8 144.8l-.3 .3M232.1 158l.9 14M234.8 141.3l-.4 .4M236.4 147.9l-.1 .2a64.3 64.3 0 0 0-4.4 10M237.3 147.9l-.3 .2M237.4 141.1l8.2 1M237.6 147.7l-.3 .2"/>
<path d="M238.4 147.6l-1.1 .3M238.7 147.5l-1.1 .2M244.2 143.6l35 15.1M245.6 142.1l-8 5.6M246.7 141.9l-1.1 .2M279.2 158.7l1.2 .7 .9 .7 .5 .9 .2 .9-.3 .9-.6 .9-2.3 1.5M280 158.6l-.8 .1M309.8 156.2l-2.1 .6-1.7 .8-1 .8-.4 1.1M309.8 156.2l-.5 9.6M310.5 155a1.13 1.13 0 0 0-.7 1.2M335.4 141.2a2.25 2.25 0 0 0-.6 2.8M335.4 141.2l.4 .3"/>
<path d="M335.8 141.5a2.38 2.38 0 0 0-.6 3M335.8 141.5l4.2 4.5M340 146.8l-.7 1.2-.5 1.4M340 146.4h-.4a1.52 1.52 0 0 0-1.6 1l.1 .1M584 157.5h10M195.3 174.5l.8 13.9M195.6 166.8l-1.3 1a25.3 25.3 0 0 0 1 6.8M195.6 166.8a1.77 1.77 0 0 0 2.1 .1M195.9 166.6a1.73 1.73 0 0 0 2 .2M195.9 166.6l-.3 .2M198.3 166.5l.2 2.9 .9 4.2M199.3 173.6l.8 13.9"/>
<path d="M200.6 163.3l-4.7 3.3M200.6 163.3a1.74 1.74 0 0 0 2 .3M202.3 163.8l1.2 20.5M202.5 163.7l1.2 20.5M203.7 160.6l.3 .4M204 161a1.74 1.74 0 0 0 2 .2M204 161l-3.4 2.3M214.8 170.9l19.1 45.9h1.8M278.8 165.2l.8 .8 .5 1.4M278.8 165.2l-91.4 43.4M280.1 167.4l-91.3 43.3M280.1 167.4l.5 9"/>
<path d="M283.9 163.1l-.2 1.2-.8 1.1-1.2 1-1.6 1M570.1 162.1a1.31 1.31 0 0 1 .6 1.3M570.7 163.4l1.6 1.2 .3 .6 .2 .7M570.7 163.4l-.5 9.5M386.4 183.7l44.9 36.7h1.8M0 210h15M171.8 211.3l.5 9.1M173 209.1l-.9 .9-.3 1.3M187.4 208.6l-3.4 1.1-3.9 .5-4.1-.3-3-.8M187.4 208.6l.9 .7 .5 1.4M188.8 210.7l-4.1 1.3-4.4 .6-4.6-.3-3.9-1M188.8 210.7l.5 9.1"/>
<path d="M248.4 211.8l5.8 10.1h-11.7zM456.4 213.9l7.4 12.9h-14.9zM579 210h15M456.4 226.8l7.4 12.8h-14.9zM0 262.5h10M584 262.5h10M20.5 286.3l5.9 10.1h-11.7zM0 315h10M20.5 310.3l5.9 10.1h-11.7zM338 309h246.1v59.4h-246.1zM356 309v59.4M412.6 309v59.4"/>
<path d="M531.6 309v59.4M573 309v59.4M584 315h10M20.5 322.3l5.9 10.1h-11.7zM338 322.1h246.1M338 329.1h246.1M338 342.2h246.1M338 355.3h246.1M0 367.5h10M22 378.5l7.5 12.8h-14.9zM454 378.9h36M490 368.1v41.9"/>
<path d="M530 368.1v13.8M584 367.5h10M584 368.1h-130v41.9M22 392.5l7.5 12.8h-14.9zM454 391.5h36M490 381.9h94M490 394.8h94M502 394.8v9.2M522 394.8v9.2M572 394.8v9.2M49.5 410v10M99 410v10"/>
<path d="M148.5 410v10M198 410v10M247.5 410v10M297 405v15M346.5 410v10M396 410v10M445.5 410v10M490 404h94M495 410v10M514 404v6M538 404v6M544.5 410v10"/>
<circle cx="239.1" cy="216.8" r="3.4"/>
<circle cx="436.5" cy="220.4" r="3.4"/>
</g>
<g fill="#000">
<path d="M213.8 168.6l1.3 2.1-.7 .3z" fill-rule="evenodd"/>
<path d="M384.5 182.1l2.1 1.3-.4 .6z" fill-rule="evenodd"/>
</g>
<g font-size="5">
<text x="237.6" y="218.7">1</text>
<text x="246.8" y="220.4">4</text>
<text x="434.9" y="222.2">2</text>
<text x="442.9" y="222.2">2x</text>
<text x="453.3" y="224.3">11</text>
<text x="453.3" y="237.2">12</text>
<text x="19" y="251.9">NOTES:</text>
<text x="19" y="257.9">1.</text>
<text x="34.2" y="257.9">3D DATA IS THE MASTER, FOR ALL DIMENSIONS NOT SHOWN</text>
<text x="19" y="270">2.</text>
<text x="34.2" y="270">TOOL FUNCTION: TAIL RIB 1.5, LHS, CNC VACUUM TRIM FIXTURE</text>
<text x="19" y="282.1">3.</text>
<text x="34.2" y="282.1">ESTIMATED TOOL WEIGHT: 2 KG</text>
<text x="19" y="294.9">4</text>
<text x="34.2" y="294.2">MATERIAL: NYLON 12 AF</text>
<text x="19" y="306.3">5.</text>
<text x="34.2" y="306.3">FINISH: NONE</text>
<text x="345.5" y="314.4">4</text>
<text x="370.7" y="314.4">94209A455</text>
<text x="413.6" y="314.4">SCREW, THREAD FORMING, 2-56 THREAD,</text>
<text x="532.6" y="314.4">MCMASTER-CARR</text>
<text x="577.1" y="314.4">2</text>
<text x="19" y="318.9">6</text>
<text x="34.2" y="318.4">TOOL IDENTIFICATION: INSTALL JOBY TOOL TAG T501289-150 A.1, APPROX AS SHOWN</text>
<text x="413.6" y="320.4">1/4&quot; LONG</text>
<text x="345.5" y="327.5">3</text>
<text x="367.6" y="327.5">T501289-150</text>
<text x="413.6" y="327.5">TOOL TAG, T150, 1.00&quot; X 2.00&quot;</text>
<text x="550.8" y="327.5">-</text>
<text x="577.1" y="327.5">1</text>
<text x="19" y="330.9">7</text>
<text x="34.2" y="330.5">SEAL MADE FROM RECTANGULAR CROSS SECTION 1/16&quot; X 9/32&quot; MAGNA-LOCK SEAL. MAGNA-LOCK PART # 363000-OR</text>
<text x="345.5" y="334.5">2</text>
<text x="369.1" y="334.5">CL-B-11000</text>
<text x="413.6" y="334.5">BUSHING,BULLNOSED ,1/2&quot;ID X .751&quot;OD</text>
<text x="538.6" y="334.5">CARR-LANE</text>
<text x="577.1" y="334.5">2</text>
<text x="413.6" y="340.5">X1/2&quot; LONG</text>
<text x="19" y="342.6">8.</text>
<text x="34.2" y="342.6">INSPECT TOOL BETWEEN 66/70°F (20/22°C)</text>
<text x="345.5" y="347.6">1</text>
<text x="357" y="347.6">T200158-001-T1-101</text>
<text x="413.6" y="347.6">TAIL RIB 1.5, FWD, LHS, CNC VACUUM</text>
<text x="538.6" y="347.6">STRATASYS</text>
<text x="577.1" y="347.6">1</text>
<text x="413.6" y="353.6">TRIM FIXTURE</text>
<text x="19" y="354.7">9.</text>
<text x="31.1" y="354.7">DEBURR ALL SHARP EDGES, CORNERS AND THREADS</text>
<text x="340.9" y="360.7">ITEM</text>
<text x="367.6" y="360.7">PART NUMBER</text>
<text x="455.4" y="360.7">DESCRIPTION</text>
<text x="540.1" y="360.7">SUPPLIER</text>
<text x="574" y="360.7">QTY</text>
<text x="19" y="366.7">10. UNLESS OTHERWISE STATED, BUSHINGS AND THREAD INSERTS MUST NOT SIT PROUD OF THE ADJACENT SURFACE ONCE</text>
<text x="342.4" y="366.7">NO.</text>
<text x="28.1" y="372.8">INSTALLED. THE TOP OF THE HARDWARE MUST SIT FLUSH OR UP TO 0.70 MM BELOW</text>
<text x="28.1" y="378.8">THE ADJACENT SURFACE</text>
<text x="19" y="388.9">11</text>
<text x="34.2" y="390.9">BULLNOSED BUSHING PART NUMBER H-8 FROM HARCOURT IS AN APPROVED ALTERNATIVE</text>
<text x="19" y="402.9">12</text>
<text x="34.2" y="403">BULLNOSED BUSHING PART NUMBER HL-48-12 FROM HARCOURT IS AN APPROVED ALTERNATIVE</text>
</g>
<g font-size="4.9">
<text x="383.8" y="15.8">ZONE</text>
<text x="405.2" y="15.8">REV</text>
<text x="425.8" y="15.8">DATE</text>
<text x="480" y="15.8">DESCRIPTION</text>
<text x="557" y="15.8">NAME</text>
<text x="385.2" y="23.4">ALL</text>
<text x="407.8" y="23.4">A</text>
<text x="421.1" y="23.4">6/10/2021</text>
<text x="475.8" y="23.4">INITIAL RELEASE</text>
<text x="547.5" y="23.4">David Pedraza</text>
</g>
<g font-size="3.6">
<text x="23.7" y="6.3">1</text>
<text x="73.2" y="6.3">2</text>
<text x="122.7" y="6.3">3</text>
<text x="172.2" y="6.3">4</text>
<text x="221.7" y="6.3">5</text>
<text x="271.2" y="6.3">6</text>
<text x="320.7" y="6.3">7</text>
<text x="370.2" y="6.3">8</text>
<text x="419.7" y="6.3">9</text>
<text x="468.1" y="6.3">10</text>
<text x="517.6" y="6.3">11</text>
<text x="567.1" y="6.3">12</text>
<text x="3.9" y="27.6">A</text>
<text x="587.9" y="27.6">A</text>
<text x="3.9" y="80.1">B</text>
<text x="587.9" y="80.1">B</text>
<text x="3.9" y="132.6">C</text>
<text x="587.9" y="132.6">C</text>
<text x="3.9" y="185.1">D</text>
<text x="587.9" y="185.1">D</text>
<text x="3.9" y="237.6">E</text>
<text x="587.9" y="237.6">E</text>
<text x="3.9" y="290.1">F</text>
<text x="587.9" y="290.1">F</text>
<text x="3.9" y="342.6">G</text>
<text x="587.9" y="342.6">G</text>
<text x="494.7" y="389.1">TAIL RIB 1.5, FWD, LHS, CNC VACUUM TRIM</text>
<text x="3.9" y="395.1">H</text>
<text x="529.4" y="393.4">FIXTURE</text>
<text x="587.9" y="395.1">H</text>
<text x="493.8" y="402.3">A2</text>
<text x="506.6" y="402.3">6VX14</text>
<text x="531.8" y="402.3">T200158-001-T1</text>
<text x="576.9" y="402.3">A</text>
<text x="502" y="408.3">NONE</text>
<text x="555.9" y="408.3">1</text>
<text x="567.9" y="408.3">1</text>
<text x="23.7" y="416.3">1</text>
<text x="73.2" y="416.3">2</text>
<text x="122.7" y="416.3">3</text>
<text x="172.2" y="416.3">4</text>
<text x="221.7" y="416.3">5</text>
<text x="271.2" y="416.3">6</text>
<text x="320.7" y="416.3">7</text>
<text x="370.2" y="416.3">8</text>
<text x="419.7" y="416.3">9</text>
<text x="468.1" y="416.3">10</text>
<text x="517.6" y="416.3">11</text>
<text x="567.1" y="416.3">12</text>
</g>
<g font-size="1.8">
<text x="531" y="371.3">THIS DOCUMENT CONTAINS CONFIDENTIAL AND</text>
<text x="531" y="373.5">PROPRIETARY INFORMATION OF JOBY AERO, INC.</text>
<text x="531" y="375.7">UNAUTHORIZED USE, DISSEMINATION OR OTHER</text>
<text x="531" y="377.8">TRANSFER OF THIS DOCUMENT OR THE INFORMATION</text>
<text x="578.8" y="373.5">ANY</text>
<text x="531" y="380">CONTAINED HEREIN IS STRICTLY PROHIBITED.</text>
<text x="491" y="384.1">NOMENCLATURE</text>
<text x="460.1" y="393.8">THIRD ANGLE PROJECTION</text>
<text x="491" y="397">SIZE</text>
<text x="503" y="397">CAGE CODE</text>
<text x="523" y="397">PART NO</text>
<text x="573" y="397">REV</text>
<text x="492.7" y="407.7">SCALE:</text>
<text x="547.6" y="407.7">SHEET</text>
<text x="561.9" y="407.7">OF</text>
</g>
<g font-size="1.6">
<text x="459.3" y="370.2">UNLESS OTHERWISE SPECIFIED</text>
<text x="455.4" y="376">Y14.5-2018 AND DRAWING INTERPRETED</text>
<text x="456.4" y="372.2">DIMENSIONS AND TOLERANCES IN MM.</text>
<text x="457.4" y="374.1">DIMENSION INTERPRETED PER ASME</text>
<text x="461.8" y="378">PER ASME Y14.100-2017</text>
<text x="455.1" y="382.9">TOLERANCE:</text>
<text x="456.6" y="380.9">DECIMAL</text>
<text x="467.1" y="382.9">TOLERANCE:</text>
<text x="468.6" y="380.9">ANGULAR</text>
<text x="480.1" y="382.9">TEXTURE:</text>
<text x="480.6" y="380.9">SURFACE</text>
<text x="455.1" y="388.7">X.XX ±0.25</text>
<text x="456.1" y="386.8">X.X ±0.5</text>
<text x="458" y="384.8">X ±1</text>
<text x="467.6" y="386.8">X.X ±0.5°</text>
<text x="469.6" y="384.8">X ±1°</text>
<text x="481.1" y="384.8">3.2 µm</text>
</g>
</svg>
